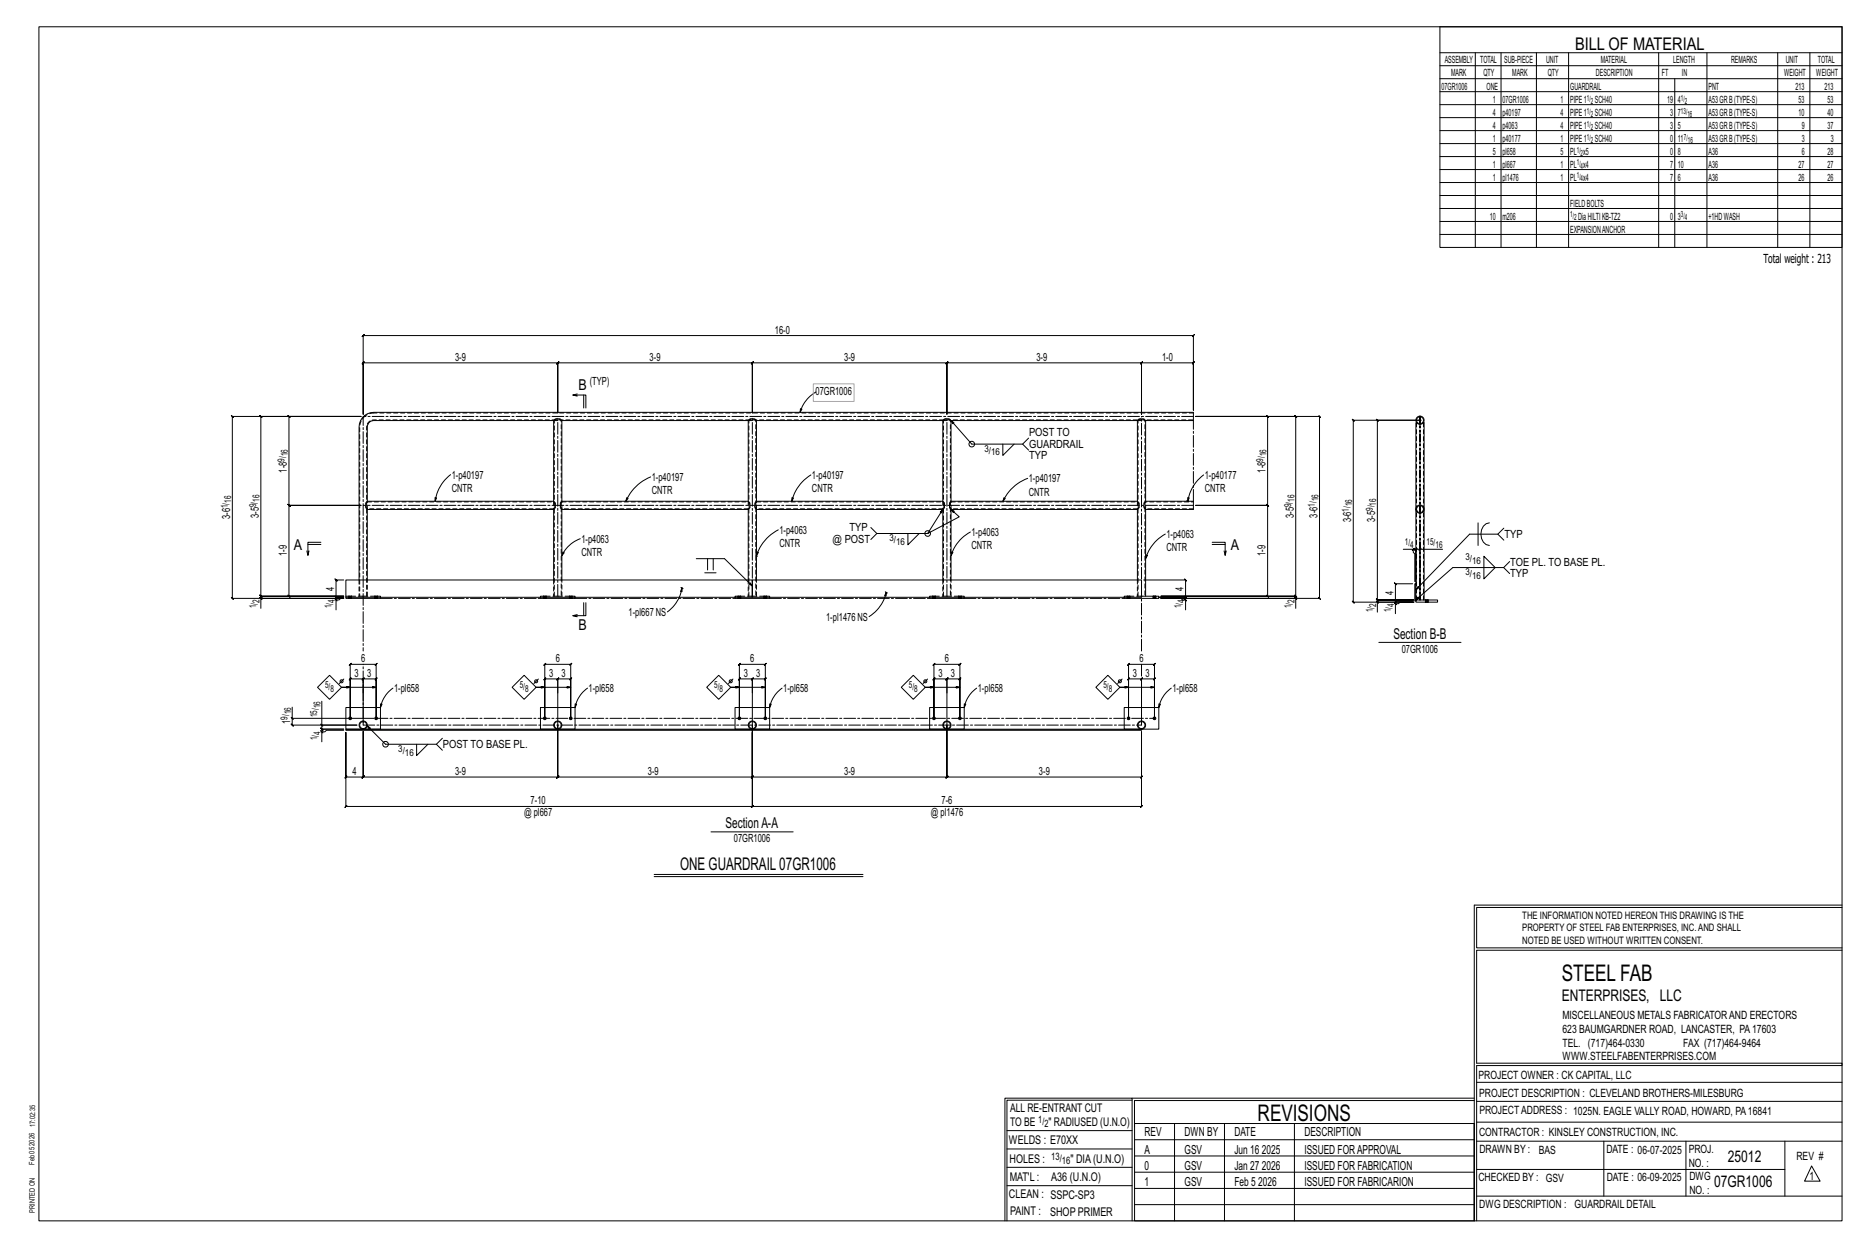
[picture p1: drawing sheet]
<svg xmlns="http://www.w3.org/2000/svg" width="914mm" height="610mm" viewBox="0 0 914 610" stroke-linecap="round" stroke-linejoin="round" font-family="sans-serif">
<g fill="none" stroke="#000" stroke-width=".49">
<path d="M19 13h883v584h-883zM705 13h197v108h-197zM705 26h197M705 32h197M705 39h197M722 26v95M735 26v95M752 26v95M768 26v95M812 26v95M820 39v82M836 26v95"/>
<path d="M870 26v95M886 26v95M705 45h197M705 51h197M705 58h197M705 64h197M705 70h197M705 77h197M705 83h197M705 89h197M705 96h197M705 102h197"/>
<path d="M705 108h197M705 115h197M178 164l-1 1 1-1h406v1l1-1h-1v37v-23l1-1-1 1h-25v-1l-1 1h1v25v-25v-1l-1 1h1h-95v-1l-1 1h1v25v-25v-1l-1 1h1h-96l1-1-1 1v24v-24l1-1-1 1h-95l1-1-1 1v24v-24l1-1-1 1h-95v-1l-1 1h1v25zM283 194l-3-1h7v7M283 193h-3M286 193v7M392 200h1l-1 2zM399 192a17 17 0 0 0-7 10M177 204h-63l-1-1 1 1v89l-1-1 1 1h54h-40v5M177 204h-49l-1-1 1 1v88l-1-1 1 1h40h-40l-1-1 1 1v1M177 204h-36v-1l1 1h-1v43l1 1-1-1h36h-36l1 1-1-1v45v-1l1 1h-1h27M271 206h-89l-2 1v2v36"/>
<path d="M271 206l1-1h2l1 1M271 206v39M275 206v39M275 206h91M370 206l-1-1h-2l-1 1v39M370 206v39M370 206h92v39M462 206v-1h3l1 2h1l-1-1 10 11h25l3-3M491 217v6l5-6M501 217l3 3M557 206l1-1h2l1 1M585 204h36l-1-1 1 1v43h-1l1 1v-1h-36h36h-1l1 1v-1v45l-1-1 1 1h-53"/>
<path d="M585 204h61l-1-1 1 1v89l-1-1 1 1h-78h10l1 1h1v4M585 204h49v-1l1 1h-1v88v-1l1 1h-1h-66h66v-1l1 1h-1v1M694 207h-1v79v8v-8M695 206h-21v-1l1 1h-1v88v-1l1 1h-1h18h-18v-1l1 1h-1v1M696 206h-34v-1l1 1h-1v89v-1l1 1h-1h30M697 207v87M221 232a20 20 0 0 0-8 13M318 233a22 22 0 0 0-12 12M397 232a21 21 0 0 0-9 13M503 234a22 22 0 0 0-12 11M589 232a20 20 0 0 0-8 13M180 249v35"/>
<path d="M180 249h91M180 245h91l1 1v2l-1 1M180 245l-1 1v2l1 1M213 243l1 1-1 1zM271 249v35M275 249v35M275 245h91l1 1v2l-1 1h-91M275 245l-1 1v2l1 1M307 243v1l-1 1zM366 249v35M370 246v-1h92v1v2v1h-92v-1zM370 249v35"/>
<path d="M381 259a22 22 0 0 0-11 13M388 243v1v1zM426 258l3 3h25M462 249l-8 12 16-8-4-4M462 249v35M466 249v35M466 249h91M466 245h91l1 1v2l-1 1M466 245l-1 1v2l1 1M491 244h1l-1 1zM557 245v-39h-91v39M557 249v35"/>
<path d="M561 245l-1 1v2l1 1M561 245h23v4h-23M561 245v-39h23v-4h-401a7 7 0 0 0-7 7v75M561 249v43M581 245h.1M581 243l1 1-1 1zM581 245l1 1M724 256v11M729 256a6 6 0 0 0-4 5 6 6 0 0 0 4 6M736 258l-3 3h-14l-26 28M150 270l1 2M151 266h6"/>
<path d="M157 265h-6v7v-2M276 270l-1 2zM284 264a16 16 0 0 0-9 8M341 273h14l13 14M346 273v6M349 273v6M370 271v1M370 272h1M371 270l-1 2zM429 261l-3 3M444 261v6l6-6M466 270v2z"/>
<path d="M475 260a19 19 0 0 0-9 12M561 271l1 1-1 1zM570 261a20 20 0 0 0-9 12M593 265h7v7v-2M593 266h7M599 270l1 2M687 269h5v1l1 1v14M691 269l1-1zM692 269h1l1-1-1 1v16v-16l1-1-1 1h2M695 269l1-1zM706 269h-11v25M726 272l6 6-6 5z"/>
<path d="M733 261l3 3M736 278l3 3M739 275l-3 3h-25l-18 16 1-2 1 1-2 1v1h11v-1h-11M127 292l1 1zM164 293l1 1zM168 293l-4 1v4M168 284h-4v-1l1 1h-1v8l1 1-1-1h4h-4l1 1-1-1v2M169 284h199v8h-199zM169 292v1h17v-1M171 292h.1M171 293h.1M172 292h.1"/>
<path d="M172 293h.1M183 292h.1M183 293h.1M185 292h.1M185 293h.1M265 292v1h16v-1M266 292h.1M266 293h.1M267 292h.1M267 293h.1M279 292h.1M279 293h.1"/>
<path d="M280 292h.1M280 293h.1M286 295v6M287 295v6h-7l3 1M333 287l1 1M334 288v1h-1zM334 288a18 18 0 0 1-7 11M334 288h.1M345 280h6M360 292v1h17v-1M361 292h.1M361 293h.1"/>
<path d="M363 292h.1M363 293h.1M368 284h191v8h-191zM374 292h.1M374 293h.1M375 292h.1M375 293h.1M433 289l1 1M434 290v2l-1-1zM434 290a19 19 0 0 1-9 12M434 290h.1M455 292v1h17v-1"/>
<path d="M457 292h.1M457 293h.1M458 292h.1M458 293h.1M469 292h.1M469 293h.1M471 292h.1M471 293h.1M552 292h.1M552 293h.1M553 292h.1M553 293h.1"/>
<path d="M559 292h8v1h-17v-1M560 284h20v-1l1 1h-1v8l1 1-1-1h-13h13l1 1-1-1v2M564 292h.1M564 293h.1M566 292h.1M566 293h.1M568 293h66v5M580 293l1 1zM634 292l1 1zM674 294l1 1zM674 299v-4h18h-7h-2v5M683 295l1 1z"/>
<path d="M692 286h-9v-1l1 1h-1v8l1 1-1-1h9h-9l1 1-1-1v1M698 294h.1M698 295h.1M699 294h.1M699 295h.1M283 301h-3M675 314h40M161 330l6 6-6 6-6-6zM168 332l-2 2M171 336h-4h17M178 339v-7l-1 1 1-1h6v1l1-1h-1v19v-26h1l-1 1v-1h-13h1l-1 1v-1v26v-19v1l1-1h-1h7l-1 1 1-1v23M192 337a15 15 0 0 0-6 9"/>
<path d="M257 330l5 6-5 6-6-6zM264 332l-3 2M267 336h-5h17M273 339v-7v1l1-1h-1h6v1l1-1h-1v19v-26h1l-1 1v-1h-12l-1 1 1-1v26v-19l-1 1 1-1h6v1l1-1h-1v23M288 337a15 15 0 0 0-7 9M352 330l6 6-6 6-6-6zM359 332l-2 2M362 336h-4h17M368 339v-7v1l1-1h-1h7l-1 1 1-1v19v-26l-1 1 1-1h-13l-1 1 1-1v26v-19l-1 1 1-1h6v1l1-1h-1v23M383 337a15 15 0 0 0-6 9M441 336l6-6 6 6-6 6zM454 332l-2 2"/>
<path d="M457 336h-4h17M464 339v-7l-1 1 1-1h6l-1 1 1-1v19v-26l-1 1 1-1h-13h1l-1 1v-1v26v-19v1l1-1h-1h7l-1 1 1-1v23M478 337a15 15 0 0 0-6 9M542 330l6 6-6 6-6-6zM549 332l-2 2M552 336h-4h17M559 339v-7l-1 1 1-1h6v1l1-1h-1v19v-26h1l-1 1v-1h-13h1l-1 1v-1v26v-19v1l1-1h-1h7l-1 1 1-1v23M573 337a15 15 0 0 0-6 9M143 351l1 1zM143 346v5h40M157 358l1 1zM157 354l1 1z"/>
<path d="M158 355v2l-1-1 1 1h10h-10l-1-1 1 1v1M158 343v12h17h-32h1l-1-1v1v-4M168 357h-8l-1 1h-1v5M169 357h199h-199zM178 357h-9v-11h17v11h-8M180 355l9 9h25l3-3M186 344l1 1-1 1zM273 357h-8v-11h16v11h-8M282 344v1l-1 1zM368 357h-8v-11h17v11h-8M368 357h191h-191zM377 344l1 1-1 1z"/>
<path d="M463 357h-8v-11h17v11h-8M472 344l1 1-1 1zM559 357h-9v-11h17v11h-8M559 358v22l-1 1 1-1h-95l-1 1 1-1v-25v25l-1 1 1-1h-96h1l-1 1v-1v-25v25h1l-1 1v-1h-95h1l-1 1v-1v-25v25h1l-1 1v-1h-95l-1 1 1-1v-22v22l-1 1 1-1h-9h1l-1 1v-1v-22v37l1-1-1 1h199l1-1-1 1v-37v37l1-1-1 1h191h-1l1-1v1v-37M567 344l1 1-1 1zM204 364v6l5-6M214 364l3 3M348 407h40M320 428h102M320 429h102M722 443v154M722 443h180"/>
<path d="M902 444h-179v20h179M902 465h-179v55h179v1h-179v76M554 538h-61v59M554 537h168M722 538h-167v13M723 539h179M723 530h179M493 553h61M555 550h167v47h-167zM555 558h167M575 550v47M599 550v47"/>
<path d="M634 550v47M723 549h179M723 558h179M785 558v27M825 558v27M874 558v27M493 571h61M493 562h61M555 573h167M555 566h167M723 572h151M887 570l4 8h-8z"/>
<path d="M492 597v-60h62v60M493 580h61M555 589h167M555 581h167M723 585h179"/>
<circle cx="476" cy="217" r="1.4"/>
<circle cx="695" cy="206" r="2"/>
<circle cx="695" cy="206" r="1.7"/>
<circle cx="695" cy="249" r="2"/>
<circle cx="695" cy="249" r="1.7"/>
<circle cx="454" cy="261" r="1.4"/>
<circle cx="167" cy="333" r=".7"/>
<circle cx="262" cy="333" r=".7"/>
<circle cx="358" cy="333" r=".7"/>
<circle cx="453" cy="333" r=".7"/>
<circle cx="548" cy="333" r=".7"/>
<circle cx="178" cy="355" r="1.7"/>
<circle cx="178" cy="355" r="2"/>
<circle cx="273" cy="355" r="1.7"/>
<circle cx="273" cy="355" r="2"/>
<circle cx="368" cy="355" r="2"/>
<circle cx="368" cy="355" r="1.7"/>
<circle cx="464" cy="355" r="1.7"/>
<circle cx="464" cy="355" r="2"/>
<circle cx="559" cy="355" r="1.7"/>
<circle cx="559" cy="355" r="2"/>
<circle cx="189" cy="364" r="1.4"/>
</g>
<g fill="#000" stroke="#000" stroke-width=".49">
<circle cx="171" cy="351" r=".7"/>
<circle cx="184" cy="351" r=".7"/>
<circle cx="267" cy="351" r=".7"/>
<circle cx="279" cy="351" r=".7"/>
<circle cx="362" cy="351" r=".7"/>
<circle cx="375" cy="351" r=".7"/>
<circle cx="457" cy="351" r=".7"/>
<circle cx="470" cy="351" r=".7"/>
<circle cx="552" cy="351" r=".7"/>
<circle cx="565" cy="351" r=".7"/>
</g>
<g fill="none" stroke="#000" stroke-width=".49" stroke-dasharray="2 1.4">
<path d="M177 206l-1 3v83M179 204l-2 2M180 207l2-1M182 206l402-1M183 202l-4 2M271 206h4M271 206h1M272 206v-1M272 205h.1M274 205l1 1v86M366 206h4M367 206h.1"/>
<path d="M367 206v-1M367 205h1M368 205h.1M369 205l1 1v86M462 206h4M462 206h.1M462 206v-1M462 205h1M463 205h.1M464 205l1 1v86M557 206h4M557 206h.1"/>
<path d="M557 206l1-1M558 205h.1M559 205l1 1v86M584 202h-401M693 207v87M179 247l1-2M179 248h.1M180 249l-1-1M180 249h.1M180 249v-4M180 246h91M271 245v4"/>
<path d="M271 249h-91M271 246h.1M271 246l1 1M272 247h.1M272 248l-1 1M274 247l1-2M274 248h.1M275 248h-1M275 249v-1M275 249h.1M275 249v-4M275 246h91"/>
<path d="M366 245v4M366 249h-91M366 246h1M367 246h.1M367 246v1M367 247h.1M367 248l-1 1M370 247v-2M370 248h.1M370 249v-1M370 249h.1M370 249v-4"/>
<path d="M370 246h92M462 245v4M462 249h-92M462 246h.1M462 246v1M462 247h.1M462 248v1M465 247l1-2M465 248h.1M465 249v-1M465 249h.1M466 249v-4"/>
<path d="M466 249h-1M466 246h91M557 245v4M557 249h-91M557 246h.1M557 246l1 1M558 247h.1M558 248l-1 1M560 247l1-1h23M560 248h.1M561 249l-1-1M561 249h.1"/>
<path d="M561 249v-4M584 249h-23M693 249h.1M694 250h.1M694 248h.1M697 248h.1M697 250h.1M171 292v1M171 292h.1M171 292l1 1zM171 293h.1M172 292v1"/>
<path d="M172 292h.1M172 293h.1M172 293v-1M176 284v8M177 292h1M177 292h-8M179 292l1-85M180 292v-8M183 292v1M183 292h1M184 292l-1 1M184 292v1"/>
<path d="M184 292v1zM184 293h.1M185 292v1M185 292h.1M185 293h.1M185 293v-1M186 292h-8M266 292v1M266 292h.1M267 292v1zM267 292l-1 1M267 293h-1"/>
<path d="M267 292v1M267 292h.1M267 293h.1M267 293v-1M271 284v8M271 292v-86M273 292h.1M273 292h-8M275 292v-8M279 292v1M279 292h.1M279 292l1 1z"/>
<path d="M279 293h.1M280 292v1M280 292h.1M280 293h.1M280 293v-1M281 292h-8M361 292v1M361 292h.1M362 292l-1 1M362 292v1zM362 293h.1M362 292v1"/>
<path d="M363 292h.1M363 293h.1M363 293v-1M366 284v8M367 292v-86M368 292h1M368 292h-8M370 292v-8M374 292v1M374 292h.1M375 292v1zM375 292l-1 1"/>
<path d="M375 293h-1M375 292v1M375 292h.1M375 293h.1M375 293v-1M377 292h-8M457 292v1M457 292h.1M457 292v1zM457 293h.1M458 292v1M458 292h.1"/>
<path d="M458 293h.1M458 293v-1M462 284v8M462 292v-86M463 292h1M463 292h-8M466 292v-8M469 292v1M469 292h.1M470 292l-1 1M470 292v1zM470 293h.1"/>
<path d="M470 292v1M470 292h1M471 293h-1M471 293v-1M472 292h-8M552 292v1M552 292h.1M552 292l1 1zM552 293h.1M553 292v1M553 292h.1M553 293h.1"/>
<path d="M553 293v-1M557 284v8M557 292v-86M558 292h1M558 292h-8M564 292v1M564 292h1M565 292l-1 1M565 292v1M565 292v1zM565 293h.1M566 292v1"/>
<path d="M566 292h.1M566 293h.1M566 293v-1M697 294v-87M698 294v1M698 294h.1M698 294l1 1zM698 295h.1M699 294v1M699 294h.1M699 295h.1M699 295v-1"/>
<path d="M178 357h.1M273 357h.1M368 357h1M368 357h.1M463 357h1M464 357h.1M559 357h.1"/>
</g>
<path d="M398 188h20v8h-20z" fill="none" stroke="#f0f" stroke-width=".5"/>
<g fill="none" stroke="#000" stroke-width=".49" stroke-dasharray="5.8 1 1 1">
<path d="M584 204h-406v114M695 204v90zM584 247h-406M584 245v-39M186 293h79M273 292v-88M281 293h79M368 292v-88M377 293h78M464 292v-88M472 293h78M559 318v-114"/>
<path d="M559 325v30h-381v-30M184 351h381"/>
</g>
<g font-size="11.2">
<text x="764" y="480">STEEL FAB</text>
<text x="616" y="548">REVISIONS</text>
</g>
<g font-size="8.6">
<text x="771" y="24">BILL OF MATERIAL</text>
<text x="333" y="426">ONE GUARDRAIL07GR1006</text>
</g>
<g font-size="7.9">
<text x="765" y="490">ENTERPRISES, LLC</text>
<text x="846" y="569">25012</text>
<text x="839" y="581">07GR1006</text>
</g>
<g font-size="7.3">
<text x="283" y="191">B</text>
<text x="144" y="269">A</text>
<text x="603" y="269">A</text>
<text x="283" y="308">B</text>
<text x="682" y="313">Section B-B</text>
<text x="355" y="405">SectionA-A</text>
</g>
<g font-size="6.1">
<text x="863" y="129">Total weight : 213</text>
<text x="560" y="556">REV</text>
<text x="580" y="556">DWN BY</text>
<text x="604" y="556">DATE</text>
<text x="639" y="556">DESCRIPTION</text>
<text x="560" y="564">A</text>
<text x="580" y="564">GSV</text>
<text x="604" y="564">Jun 16</text>
<text x="618" y="564">2025</text>
<text x="639" y="564">ISSUED FORAPPROVAL</text>
<text x="560" y="572">0</text>
<text x="580" y="572">GSV</text>
<text x="604" y="572">Jan 27</text>
<text x="618" y="572">2026</text>
<text x="639" y="572">ISSUED FOR FABRICATION</text>
<text x="560" y="580">1</text>
<text x="580" y="580">GSV</text>
<text x="604" y="580">Feb 5</text>
<text x="616" y="580">2026</text>
<text x="639" y="580">ISSUED FOR FABRICARION</text>
</g>
<g font-size="5.9">
<text x="494" y="560">WELDS : E70XX</text>
<text x="494" y="569">HOLES :</text>
<text x="524" y="569">&quot; DIA(U.N.O)</text>
<text x="494" y="578">MAT'L :</text>
<text x="515" y="578">A36 (U.N.O)</text>
<text x="494" y="586">CLEAN : SSPC-SP3</text>
<text x="495" y="595">PAINT :</text>
<text x="514" y="595">SHOP PRIMER</text>
</g>
<g font-size="5.8">
<text x="494" y="544">ALL RE-ENTRANT CUT</text>
<text x="494" y="551">TO BE</text>
<text x="513" y="551">&quot; RADIUSED (U.N.O)</text>
</g>
<g font-size="5.6">
<text x="765" y="499">MISCELLANEOUS METALS FABRICATORAND ERECTORS</text>
<text x="765" y="505">623 BAUMGARDNER ROAD, LANCASTER, PA17603</text>
<text x="765" y="512">TEL. (717)464-0330</text>
<text x="824" y="512">FAX (717)464-9464</text>
<text x="765" y="519">WWW.STEELFABENTERPRISES.COM</text>
<text x="724" y="528">PROJECT OWNER : CK CAPITAL, LLC</text>
<text x="724" y="537">PROJECT DESCRIPTION : CLEVELAND BROTHERS-MILESBURG</text>
<text x="724" y="545">PROJECTADDRESS : 1025N. EAGLE VALLY ROAD, HOWARD, PA16841</text>
<text x="724" y="556">CONTRACTOR : KINSLEY CONSTRUCTION, INC.</text>
<text x="724" y="564">DRAWN BY :</text>
<text x="753" y="564">BAS</text>
<text x="786" y="564">DATE : 06-07-2025</text>
<text x="827" y="564">PROJ.</text>
<text x="879" y="568">REV #</text>
<text x="827" y="571">NO. :</text>
<text x="724" y="578">CHECKED BY : GSV</text>
<text x="787" y="578">DATE : 06-09-2025</text>
<text x="827" y="578">DWG</text>
<text x="886" y="578">1</text>
<text x="827" y="584">NO. :</text>
<text x="724" y="591">DWG DESCRIPTION : GUARDRAIL DETAIL</text>
</g>
<g font-size="5.5">
<text x="379" y="163">16-0</text>
<text x="223" y="177">3-9</text>
<text x="318" y="177">3-9</text>
<text x="413" y="177">3-9</text>
<text x="507" y="177">3-9</text>
<text x="569" y="177">1-0</text>
<text x="289" y="189">(TYP)</text>
<text x="399" y="193">07GR1006</text>
<text x="504" y="214">POST TO</text>
<text x="504" y="219">GUARDRAIL</text>
<text x="504" y="225">TYP</text>
<text x="140" y="231" transform="rotate(-90 140 231)">1-8</text>
<text x="620" y="231" transform="rotate(-90 620 231)">1-8</text>
<text x="221" y="234">1-p40197</text>
<text x="319" y="235">1-p40197</text>
<text x="397" y="234">1-p40197</text>
<text x="504" y="236">1-p40197</text>
<text x="590" y="234">1-p40177</text>
<text x="221" y="241">CNTR</text>
<text x="319" y="242">CNTR</text>
<text x="397" y="241">CNTR</text>
<text x="504" y="242">CNTR</text>
<text x="590" y="241">CNTR</text>
<text x="113" y="254" transform="rotate(-90 113 254)">3-6</text>
<text x="127" y="253" transform="rotate(-90 127 253)">3-5</text>
<text x="633" y="253" transform="rotate(-90 633 253)">3-5</text>
<text x="645" y="253" transform="rotate(-90 645 253)">3-6</text>
<text x="661" y="256" transform="rotate(-90 661 256)">3-6</text>
<text x="673" y="255" transform="rotate(-90 673 255)">3-5</text>
<text x="382" y="261">1-p4063</text>
<text x="416" y="260">TYP</text>
<text x="476" y="262">1-p4063</text>
<text x="571" y="263">1-p4063</text>
<text x="736" y="263">TYP</text>
<text x="285" y="265">1-p4063</text>
<text x="382" y="268">CNTR</text>
<text x="408" y="266">@ POST</text>
<text x="476" y="269">CNTR</text>
<text x="571" y="270">CNTR</text>
<text x="140" y="272" transform="rotate(-90 140 272)">1-9</text>
<text x="285" y="272">CNTR</text>
<text x="620" y="272" transform="rotate(-90 620 272)">1-9</text>
<text x="739" y="277">TOE PL. TO BASE PL.</text>
<text x="739" y="282">TYP</text>
<text x="164" y="289" transform="rotate(-90 164 289)">4</text>
<text x="579" y="289" transform="rotate(-90 579 289)">4</text>
<text x="682" y="291" transform="rotate(-90 682 291)">4</text>
<text x="308" y="301">1-pl667 NS</text>
<text x="404" y="304">1-pl1476 NS</text>
<text x="686" y="319">07GR1006</text>
<text x="177" y="324">6</text>
<text x="272" y="324">6</text>
<text x="367" y="324">6</text>
<text x="463" y="324">6</text>
<text x="558" y="324">6</text>
<text x="174" y="331">3</text>
<text x="180" y="331">3</text>
<text x="269" y="331">3</text>
<text x="275" y="331">3</text>
<text x="364" y="331">3</text>
<text x="370" y="331">3</text>
<text x="459" y="331">3</text>
<text x="465" y="331">3</text>
<text x="555" y="331">3</text>
<text x="561" y="331">3</text>
<text x="193" y="339">1-pl658</text>
<text x="288" y="339">1-pl658</text>
<text x="383" y="339">1-pl658</text>
<text x="479" y="339">1-pl658</text>
<text x="574" y="339">1-pl658</text>
<text x="142" y="354" transform="rotate(-90 142 354)">1</text>
<text x="217" y="366">POST TO BASE PL.</text>
<text x="173" y="379">4</text>
<text x="223" y="379">3-9</text>
<text x="317" y="379">3-9</text>
<text x="413" y="379">3-9</text>
<text x="509" y="379">3-9</text>
<text x="260" y="394">7-10</text>
<text x="461" y="394">7-6</text>
<text x="257" y="399">@ pl667</text>
<text x="456" y="399">@ pl1476</text>
<text x="359" y="412">07GR1006</text>
</g>
<g font-size="5">
<text x="745" y="450">THE INFORMATION NOTED HEREON THIS DRAWING IS THE</text>
<text x="745" y="456">PROPERTY OF STEEL FAB ENTERPRISES, INC.AND SHALL</text>
<text x="745" y="462">NOTED BE USED WITHOUT WRITTEN CONSENT.</text>
<text x="508" y="550">1/</text>
<text x="511" y="551">2</text>
<text x="515" y="568">13/</text>
<text x="520" y="570">16</text>
</g>
<g font-size="4.9">
<text x="707" y="31">ASSEMBLY</text>
<text x="725" y="31">TOTAL</text>
<text x="736" y="31">SUB-PIECE</text>
<text x="757" y="31">UNIT</text>
<text x="784" y="31">MATERIAL</text>
<text x="819" y="31">LENGTH</text>
<text x="847" y="31">REMARKS</text>
<text x="874" y="31">UNIT</text>
<text x="890" y="31">TOTAL</text>
<text x="710" y="37">MARK</text>
<text x="726" y="37">QTY</text>
<text x="740" y="37">MARK</text>
<text x="758" y="37">QTY</text>
<text x="781" y="37">DESCRIPTION</text>
<text x="814" y="37">FT</text>
<text x="823" y="37">IN</text>
<text x="873" y="37">WEIGHT</text>
<text x="889" y="37">WEIGHT</text>
<text x="706" y="44">07GR1006</text>
<text x="728" y="44">ONE</text>
<text x="769" y="44">GUARDRAIL</text>
<text x="836" y="44">PNT</text>
<text x="879" y="44">213</text>
<text x="893" y="44">213</text>
<text x="731" y="50">1</text>
<text x="736" y="50">07GR1006</text>
<text x="764" y="50">1</text>
<text x="769" y="50">PIPE1</text>
<text x="781" y="50">SCH40</text>
<text x="816" y="50">19</text>
<text x="821" y="50">4</text>
<text x="836" y="50">A53GRB(TYPE-S)</text>
<text x="880" y="50">53</text>
<text x="895" y="50">53</text>
<text x="731" y="57">4</text>
<text x="736" y="57">p40197</text>
<text x="764" y="57">4</text>
<text x="769" y="57">PIPE1</text>
<text x="781" y="57">SCH40</text>
<text x="818" y="57">3</text>
<text x="821" y="57">7</text>
<text x="836" y="57">A53GRB(TYPE-S)</text>
<text x="880" y="57">10</text>
<text x="895" y="57">40</text>
<text x="731" y="63">4</text>
<text x="736" y="63">p4063</text>
<text x="764" y="63">4</text>
<text x="769" y="63">PIPE1</text>
<text x="781" y="63">SCH40</text>
<text x="818" y="63">3</text>
<text x="821" y="63">5</text>
<text x="836" y="63">A53GRB(TYPE-S)</text>
<text x="882" y="63">9</text>
<text x="895" y="63">37</text>
<text x="731" y="69">1</text>
<text x="736" y="69">p40177</text>
<text x="764" y="69">1</text>
<text x="769" y="69">PIPE1</text>
<text x="781" y="69">SCH40</text>
<text x="818" y="69">0</text>
<text x="821" y="69">11</text>
<text x="836" y="69">A53GRB(TYPE-S)</text>
<text x="882" y="69">3</text>
<text x="896" y="69">3</text>
<text x="731" y="76">5</text>
<text x="736" y="76">pl658</text>
<text x="764" y="76">5</text>
<text x="769" y="76">PL x5</text>
<text x="818" y="76">0</text>
<text x="821" y="76">8</text>
<text x="836" y="76">A36</text>
<text x="882" y="76">6</text>
<text x="895" y="76">28</text>
<text x="731" y="82">1</text>
<text x="736" y="82">pl667</text>
<text x="764" y="82">1</text>
<text x="769" y="82">PL x4</text>
<text x="818" y="82">7</text>
<text x="821" y="82">10</text>
<text x="836" y="82">A36</text>
<text x="880" y="82">27</text>
<text x="895" y="82">27</text>
<text x="731" y="88">1</text>
<text x="736" y="88">pl1476</text>
<text x="764" y="88">1</text>
<text x="769" y="88">PL x4</text>
<text x="818" y="88">7</text>
<text x="821" y="88">6</text>
<text x="836" y="88">A36</text>
<text x="880" y="88">26</text>
<text x="895" y="88">26</text>
<text x="769" y="101">FIELDBOLTS</text>
<text x="729" y="107">10</text>
<text x="736" y="107">m206</text>
<text x="772" y="107">DiaHILTIKB-TZ2</text>
<text x="818" y="107">0</text>
<text x="821" y="107">3</text>
<text x="836" y="107">+1HDWASH</text>
<text x="769" y="114">EXPANSIONANCHOR</text>
</g>
<g font-size="4.7">
<text x="482" y="221">3/</text>
<text x="139" y="226" transform="rotate(-90 139 226)">9/</text>
<text x="141" y="223" transform="rotate(-90 141 223)">16</text>
<text x="485" y="223">16</text>
<text x="618" y="226" transform="rotate(-90 618 226)">9/</text>
<text x="620" y="223" transform="rotate(-90 620 223)">16</text>
<text x="127" y="245" transform="rotate(-90 127 245)">16</text>
<text x="634" y="245" transform="rotate(-90 634 245)">16</text>
<text x="645" y="245" transform="rotate(-90 645 245)">16</text>
<text x="111" y="249" transform="rotate(-90 111 249)">1/</text>
<text x="113" y="246" transform="rotate(-90 113 246)">16</text>
<text x="125" y="248" transform="rotate(-90 125 248)">9/</text>
<text x="632" y="248" transform="rotate(-90 632 248)">9/</text>
<text x="644" y="248" transform="rotate(-90 644 248)">1/</text>
<text x="660" y="250" transform="rotate(-90 660 250)">1/</text>
<text x="662" y="248" transform="rotate(-90 662 248)">16</text>
<text x="672" y="250" transform="rotate(-90 672 250)">9/</text>
<text x="674" y="247" transform="rotate(-90 674 247)">16</text>
<text x="435" y="265">3/</text>
<text x="439" y="267">16</text>
<text x="688" y="267">1/</text>
<text x="690" y="268">4</text>
<text x="698" y="267">15/</text>
<text x="703" y="268">16</text>
<text x="717" y="274">3/</text>
<text x="721" y="276">16</text>
<text x="717" y="282">3/</text>
<text x="721" y="283">16</text>
<text x="125" y="298" transform="rotate(-90 125 298)">1/</text>
<text x="127" y="295" transform="rotate(-90 127 295)">2</text>
<text x="162" y="298" transform="rotate(-90 162 298)">1/</text>
<text x="164" y="295" transform="rotate(-90 164 295)">4</text>
<text x="578" y="298" transform="rotate(-90 578 298)">1/</text>
<text x="580" y="295" transform="rotate(-90 580 295)">4</text>
<text x="632" y="298" transform="rotate(-90 632 298)">1/</text>
<text x="634" y="295" transform="rotate(-90 634 295)">2</text>
<text x="672" y="299" transform="rotate(-90 672 299)">1/</text>
<text x="674" y="297" transform="rotate(-90 674 297)">2</text>
<text x="681" y="299" transform="rotate(-90 681 299)">1/</text>
<text x="682" y="297" transform="rotate(-90 682 297)">4</text>
<text x="159" y="337">5/</text>
<text x="162" y="338">8</text>
<text x="254" y="337">5/</text>
<text x="257" y="338">8</text>
<text x="350" y="337">5/</text>
<text x="352" y="338">8</text>
<text x="445" y="337">5/</text>
<text x="447" y="338">8</text>
<text x="540" y="337">5/</text>
<text x="543" y="338">8</text>
<text x="157" y="347" transform="rotate(-90 157 347)">16</text>
<text x="141" y="352" transform="rotate(-90 141 352)">9/</text>
<text x="142" y="349" transform="rotate(-90 142 349)">16</text>
<text x="155" y="351" transform="rotate(-90 155 351)">15/</text>
<text x="157" y="360" transform="rotate(-90 157 360)">4</text>
<text x="155" y="362" transform="rotate(-90 155 362)">1/</text>
<text x="195" y="368">3/</text>
<text x="198" y="370">16</text>
</g>
<g font-size="4.2">
<text x="777" y="49">1/</text>
<text x="779" y="51">2</text>
<text x="823" y="49">1/</text>
<text x="825" y="51">2</text>
<text x="777" y="56">1/</text>
<text x="779" y="57">2</text>
<text x="823" y="56">13/</text>
<text x="826" y="57">16</text>
<text x="777" y="62">1/</text>
<text x="779" y="63">2</text>
<text x="777" y="68">1/</text>
<text x="779" y="70">2</text>
<text x="824" y="68">7/</text>
<text x="826" y="70">16</text>
<text x="772" y="75">1/</text>
<text x="774" y="76">2</text>
<text x="772" y="81">1/</text>
<text x="774" y="82">4</text>
<text x="772" y="87">1/</text>
<text x="774" y="89">4</text>
<text x="769" y="106">1/</text>
<text x="770" y="108">2</text>
<text x="823" y="106">3/</text>
<text x="825" y="108">4</text>
</g>
<g font-size="3.7">
<text x="17" y="551" transform="rotate(-90 17 551)">17:02:35</text>
<text x="17" y="561" transform="rotate(-90 17 561)">2026</text>
<text x="17" y="570" transform="rotate(-90 17 570)">Feb 05</text>
<text x="17" y="593" transform="rotate(-90 17 593)">PRINTED ON</text>
</g>
</svg>
